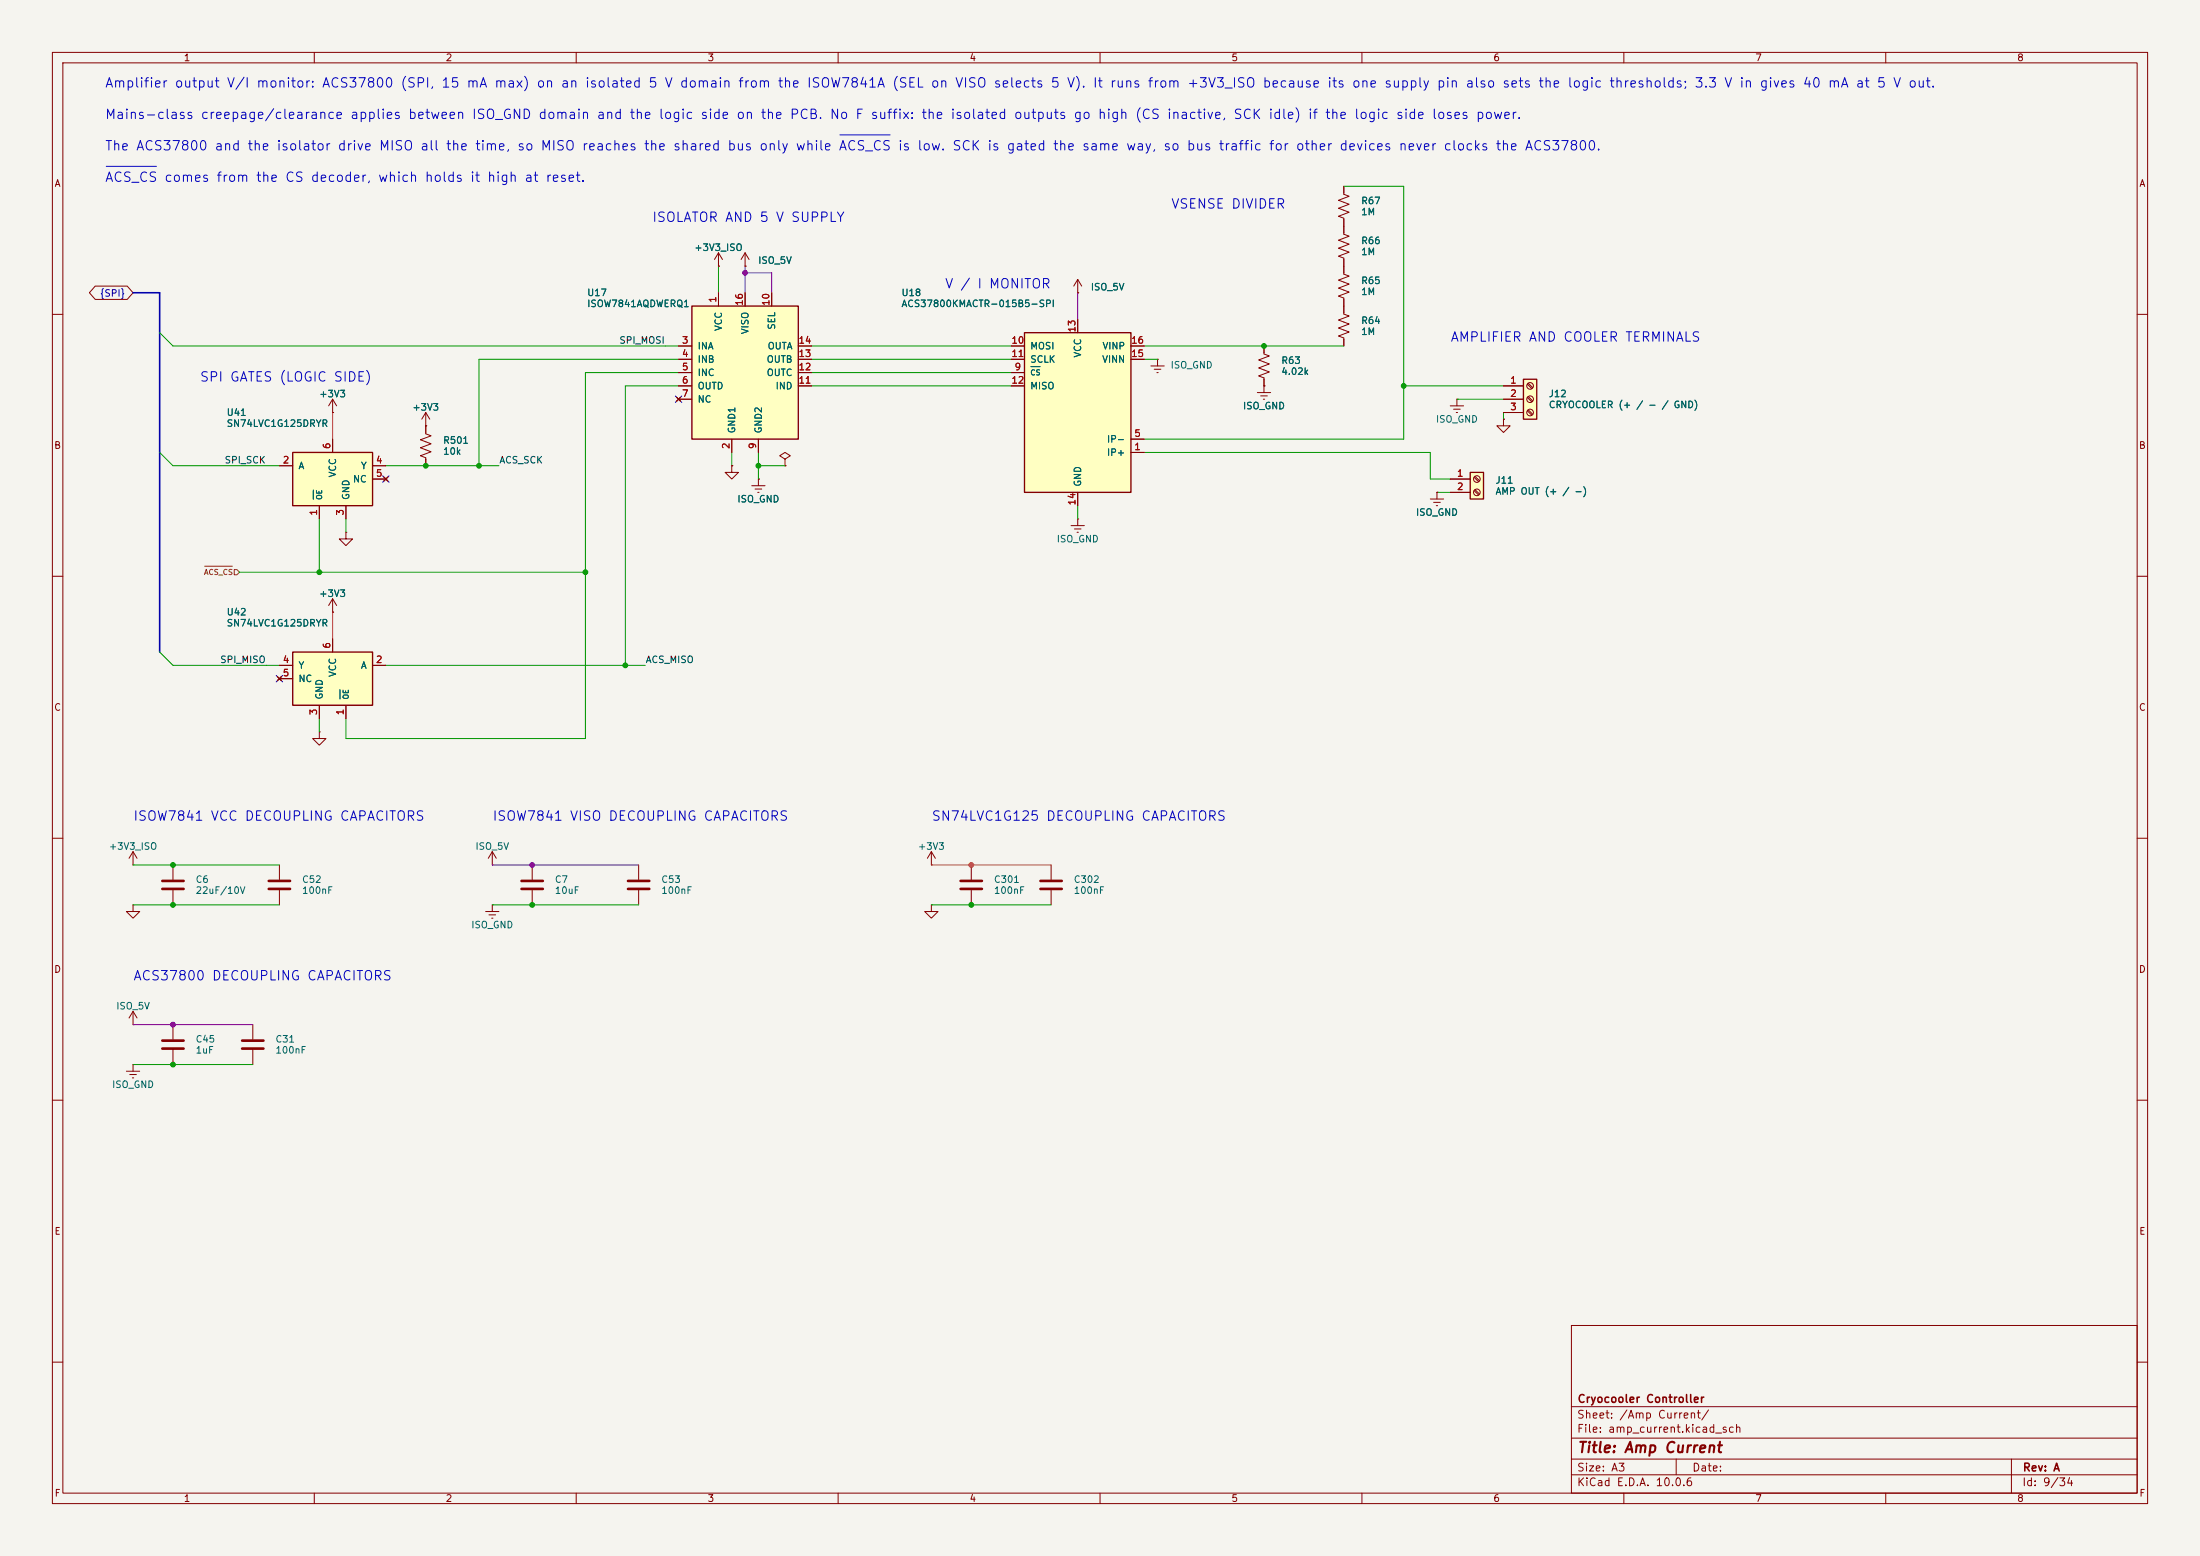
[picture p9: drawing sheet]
<svg xmlns="http://www.w3.org/2000/svg" width="420mm" height="297mm" viewBox="0 0 420 297" stroke-linecap="round" stroke-linejoin="round" font-family="sans-serif">
<path d="M0 0h420v297h-420z" fill="#f5f4ef" stroke="#f5f4ef" stroke-width=".19"/>
<g fill="none" stroke="#840000" stroke-width=".19">
<path d="M10 10h400v277h-400zM12 12h396v273h-396zM60 10v2M110 10v2M160 10v2M210 10v2M260 10v2M310 10v2M360 10v2M10 60h2M276.9 77.5h2.5M277.5 78.1h1.3"/>
<path d="M278 78.7h.3M278.1 76.2h.1M278.1 76.2v1.3M408 60h2M10 110h2M63.5 116.8h.1M63.5 114.3l-.8 1.3M63.5 114.3l.8 1.3M63.5 114.3v2.5M408 110h2M10 160h2M408 160h2"/>
<path d="M25.4 172.7v1.3h1.3l-1.3 1.3-1.3-1.3h1.3M25.4 172.7h.1M25.4 195.6h.1M25.4 193l-.8 1.3M25.4 193l.8 1.3M25.4 193v2.6M10 210h2M408 210h2M300 253h108v32h-108zM10 260h2M300 278.5h108M300 274.5h108"/>
<path d="M300 268.5h108M320 278.5v3M384 278.5v6.5M408 260h2M60 285v2M110 285v2M160 285v2M210 285v2M260 285v2M300 281.5h108M310 285v2M360 285v2"/>
</g>
<path d="M290.8 72.4h2.6v7.6h-2.6z" fill="#ffffc2"/>
<path d="M290.8 72.4h2.6v7.6h-2.6z" fill="none" stroke="#840000" stroke-width=".25"/>
<g fill="none" stroke="#840000" stroke-width=".19">
<path d="M287 73.7h3.8M287 76.2h3.8M287 78.7h3.8M291.6 73.3l.8 .9M291.6 75.9l.8 .8M291.6 78.4l.8 .8M291.7 73.2l.9 .8M291.7 75.7l.9 .8M291.7 78.2l.9 .9"/>
<circle cx="292.1" cy="78.7" r=".63"/>
<circle cx="292.1" cy="76.2" r=".63"/>
<circle cx="292.1" cy="73.7" r=".63"/>
</g>
<path d="M280.7 90.2h2.5v5.1h-2.5z" fill="#ffffc2"/>
<path d="M280.7 90.2h2.5v5.1h-2.5z" fill="none" stroke="#840000" stroke-width=".25"/>
<g fill="none" stroke="#840000" stroke-width=".19">
<path d="M256.5 50.8v1.5l1.1 .4-2.1 .8 2.1 .7-2.1 .8 2.1 .8-2.1 .7 1 .4v1.5M139.7 88.9v1.3h1.3l-1.3 1.2-1.3-1.2h1.3M139.7 88.9h.1M143.5 92.7h2.5M144.1 93.3h1.3M144.7 94h.2M144.8 91.4h.1M144.8 91.4v1.3M149.9 87.6l1-.6-1-.6-1.1 .6 1.1 .6v1.3M149.9 88.9h.1M276.9 91.4h3.8M276.9 94h3.8"/>
<path d="M281.4 91.1l.9 .8M281.4 93.6l.9 .9M281.6 90.9l.8 .9M281.6 93.5l.8 .8M61 139.7v1.3h1.2l-1.2 1.2-1.3-1.2h1.3M61 139.7h.1M25.4 165.1h.1M25.4 162.6l-.8 1.2M25.4 162.6l.8 1.2M25.4 162.6v2.5M33 165.1v2.8M33 169.9v2.8"/>
<path d="M92.7 174h2.5M93.3 174.6h1.3M93.9 175.3h.2M94 165.1h.1M94 172.7h.1M94 162.6l-.8 1.2M94 162.6l.7 1.2M94 162.6v2.5M94 172.7v1.3"/>
<circle cx="281.9" cy="94" r=".63"/>
<circle cx="281.9" cy="91.4" r=".63"/>
</g>
<path d="M31 168.1h4.1M31 169.7h4.1" fill="none" stroke="#840000" stroke-width=".51"/>
<path d="M55.9 86.4h15.2v10.1h-15.2z" fill="#ffffc2"/>
<path d="M55.9 86.4h15.2v10.1h-15.2z" fill="none" stroke="#840000" stroke-width=".25"/>
<g fill="none" stroke="#840000" stroke-width=".19">
<path d="M256.5 35.6v1.5l1.1 .4-2.1 .7 2.1 .8-2.1 .8 2.1 .7-2.1 .8 1 .4v3l1.1 .4-2.1 .7 2.1 .8-2.1 .8 2.1 .7-2.1 .8 1 .4v1.5M137.2 50.8h.1M137.2 48.3l-.8 1.2M137.2 48.3l.7 1.2M137.2 48.3v2.5M142.2 50.8h.1M142.2 48.3l-.7 1.2M142.2 48.3l.8 1.2M142.2 48.3v2.5M63.5 78.7h.1M63.5 76.2v2.5M63.5 76.2l-.8 1.3"/>
<path d="M63.5 76.2l.8 1.3M81.3 78.7v4.1l1 .4-2 .7 2 .8-2 .8 2 .7-2 .8 1 .4v1.5M81.3 78.7l-.8 1.3M81.3 78.7l.7 1.3M53.3 88.9h2.6M61 96.5v2.6M63.5 83.8v2.6M66 96.5v2.6M71.1 88.9h2.6M71.1 91.4h2.6M73.3 91.1l.7 .7M74 91.1l-.7 .7"/>
<path d="M81.3 81.3h.1M66 101.6v1.3h1.3l-1.3 1.2-1.2-1.2h1.2M66 101.6h.1M53.3 165.1v2.8M53.3 169.9v2.8M101.6 165.1v2.8M101.6 169.9v2.8M121.9 165.1v2.8M121.9 169.9v2.8M185.4 165.1v2.8M185.4 169.9v2.8M200.7 165.1v2.8"/>
<path d="M200.7 169.9v2.8"/>
</g>
<path d="M59.8 93.6v1.7" fill="none" stroke="#006464" stroke-width=".19"/>
<path d="M51.3 168.1h4.1M51.3 169.7h4.1M99.6 168.1h4M99.6 169.7h4M119.9 168.1h4.1M119.9 169.7h4.1M183.4 168.1h4.1M183.4 169.7h4.1M198.6 168.1h4.1M198.6 169.7h4.1" fill="none" stroke="#840000" stroke-width=".51"/>
<path d="M132.1 58.4h20.3v25.4h-20.3z" fill="#ffffc2"/>
<path d="M132.1 58.4h20.3v25.4h-20.3z" fill="none" stroke="#840000" stroke-width=".25"/>
<g fill="none" stroke="#840000" stroke-width=".19">
<path d="M137.2 55.9v2.5M142.2 55.9v2.5M147.3 55.9v2.5M129.2 75.8l.7 .8M129.5 66h2.6M129.5 68.6h2.6M129.5 71.1h2.6M129.5 73.7h2.6M129.5 76.2h2.6M129.9 75.8l-.7 .8M152.4 66h2.5M152.4 68.6h2.5"/>
<path d="M152.4 71.1h2.5M152.4 73.7h2.5M139.7 83.8v2.6M144.8 83.8v2.6M273 95.3h2.6M273.7 95.9h1.3M274.2 96.5h.2M274.3 94h.1M274.3 94v1.3M177.8 172.7v1.3h1.3l-1.3 1.3-1.3-1.3h1.3M177.8 172.7h.1M177.8 165.1h.1"/>
<path d="M177.8 162.6l-.8 1.2M177.8 162.6l.8 1.2M177.8 162.6v2.5"/>
</g>
<path d="M195.6 63.5h20.3v30.5h-20.3z" fill="#ffffc2"/>
<path d="M195.6 63.5h20.3v30.5h-20.3z" fill="none" stroke="#840000" stroke-width=".25"/>
<path d="M193 71.1h2.6M193 66h2.6M193 68.6h2.6M193 73.7h2.6M205.7 61v2.5M215.9 66h2.5M215.9 68.6h2.5M205.7 94v2.5M215.9 86.4h2.5M215.9 83.8h2.5" fill="none" stroke="#840000" stroke-width=".19"/>
<path d="M196.8 70h1.7" fill="none" stroke="#006464" stroke-width=".19"/>
<path d="M55.9 124.5h15.2v10.1h-15.2z" fill="#ffffc2"/>
<path d="M55.9 124.5h15.2v10.1h-15.2z" fill="none" stroke="#840000" stroke-width=".25"/>
<g fill="none" stroke="#840000" stroke-width=".19">
<path d="M256.5 35.6v1.2M18.2 54.6h6.1l1.1 1.3-1.1 1.3h-6.1l-1.1-1.3zM137.2 50.8h.1M137.2 55.9v2.5M142.2 50.8h.1M142.2 55.9v2.5M147.3 55.9v2.5M205.7 55.9h.1M205.7 53.3l-.7 1.3M205.7 53.3l.8 1.3M205.7 53.3v2.6M256.5 57.2v2.7l1.1 .4-2.1 .8 2.1 .7-2.1 .8 2.1 .8-2.1 .7 1 .4v1.5"/>
<path d="M256.5 41.9v2.6M256.5 49.5v2.6M63.5 78.7h.1M129.2 75.8l.7 .8M129.5 76.2h2.6M129.5 71.1h2.6M129.5 73.7h2.6M129.5 66h2.6M129.5 68.6h2.6M129.9 75.8l-.7 .8M152.4 71.1h2.5M152.4 73.7h2.5"/>
<path d="M152.4 66h2.5M152.4 68.6h2.5M193 71.1h2.6M193 73.7h2.6M193 66h2.6M193 68.6h2.6M205.7 61v2.5M215.9 66h2.5M215.9 68.6h2.5M219.7 69.9h2.5M220.3 70.5h1.3M220.9 71.1h.2"/>
<path d="M221 68.6h.1M221 68.6v1.3M240 74.9h2.6M240.7 75.6h1.2M241.2 76.2h.2M241.3 73.7h.1M241.3 66v1.6l1 .3-2 .8 2 .8-2 .7 2 .8-2 .8 1 .3v2.8M287 76.2h3.8M287 73.7h3.8M287 78.7h3.8M53.3 88.9h2.6M61 96.5v2.6"/>
<path d="M63.5 83.8v2.6M66 96.5v2.6M71.1 91.4h2.6M71.1 88.9h2.6M73.3 91.1l.7 .7M74 91.1l-.7 .7M81.3 81.3h.1M81.3 81.3v1.3M81.3 87.6v1.3M139.7 88.9h.1M139.7 83.8v2.6M144.8 91.4h.1"/>
<path d="M144.8 83.8v2.6M149.9 88.9h.1M205.7 99.1h.1M205.7 94v2.5M205.7 99.1v1.2M215.9 86.4h2.5M215.9 83.8h2.5M274.3 94h.1M276.9 91.4h3.8M276.9 94h3.8M287 80v1.3h1.3l-1.3 1.3-1.3-1.3h1.3M287 80h.1"/>
<path d="M63.5 116.8h.1M204.5 100.3h2.5M205.1 101h1.3M205.6 101.6h.3M53 129.2l.7 .7M53.3 127h2.6M53.3 129.5h2.6M53.7 129.2l-.7 .7M61 134.6v2.6M63.5 121.9v2.6M66 134.6v2.6M71.1 127h2.6"/>
<path d="M33 195.6v2.8M48.3 195.6v2.8M24.1 204.5h2.6M24.8 205.1h1.2M25.3 205.7h.2M25.4 203.2h.1M25.4 203.2v1.3M33 200.4v2.8M48.3 200.4v2.8"/>
</g>
<path d="M196.8 70h1.7M59.8 93.6v1.7M64.9 131.7v1.7" fill="none" stroke="#006464" stroke-width=".19"/>
<path d="M31 198.6h4.1M46.2 198.6h4.1M31 200.2h4.1M46.2 200.2h4.1" fill="none" stroke="#840000" stroke-width=".51"/>
<path d="M39 108.1h5.4M44.7 108.7h.5l.5 .5-.5 .5h-.5z" fill="none" stroke="#725600" stroke-width=".19"/>
<path d="M25.4 55.9h5.1v68.6" fill="none" stroke="#000084" stroke-width=".3"/>
<g fill="none" stroke="#009600" stroke-width=".19">
<path d="M256.5 35.6h11.5v48.2h-49.6M137.2 50.8v5.1M30.5 63.5l2.5 2.5h96.5M129.5 73.7h-10.1v53.3M129.5 71.1h-17.7v69.9h-45.8v-3.8M129.5 68.6h-38.1v20.3M154.9 73.7h38.1M154.9 71.1h38.1M154.9 68.6h38.1M154.9 66h38.1M218.4 68.6h2.6M218.4 66h38.1"/>
<path d="M268 73.7h19M278.1 76.2h8.9M287 78.7v1.3M30.5 86.4l2.5 2.5h20.3M61 99.1v10.1M66 99.1v2.5M73.7 88.9h21.5M139.7 86.4v2.5M144.8 88.9h5.1M144.8 86.4v5M205.7 96.5v2.6M218.4 86.4h54.6v5h3.9"/>
<path d="M274.3 94h2.6M45.7 109.2h66.1M30.5 124.5l2.5 2.5h20.3M61 137.2v2.5M73.7 127h49.5M25.4 172.7h27.9M25.4 165.1h27.9M94 172.7h27.9M177.8 172.7h22.9M25.4 203.2h22.9"/>
</g>
<path d="M63.5 78.7v5.1M63.5 116.8v5.1M177.8 165.1h22.9" fill="none" stroke="#d76e00" stroke-width=".19"/>
<path d="M142.2 50.8v5.1M142.2 52.1h5.1v3.8M205.7 55.9v5.1M94 165.1h27.9M25.4 195.6h22.9" fill="none" stroke="#8200aa" stroke-width=".19"/>
<path d="M128.9 75.6l1.2 1.2M130.1 75.6l-1.2 1.2M73.1 90.8l1.2 1.2M74.3 90.8l-1.2 1.2M52.7 128.9l1.2 1.2M53.9 128.9l-1.2 1.2" fill="none" stroke="#000084" stroke-width=".19"/>
<path d="M20.3 31.8h9.6M160.3 25.8h9.6" fill="none" stroke="#0000c2" stroke-width=".19"/>
<g fill="#8200aa" stroke="#8200aa" stroke-width=".19">
<circle cx="142.2" cy="52.1" r=".46"/>
<circle cx="33" cy="195.6" r=".46"/>
<circle cx="101.6" cy="165.1" r=".46"/>
</g>
<g fill="#009600" stroke="#009600" stroke-width=".19">
<circle cx="81.3" cy="88.9" r=".46"/>
<circle cx="144.8" cy="88.9" r=".46"/>
<circle cx="111.8" cy="109.2" r=".46"/>
<circle cx="61" cy="109.2" r=".46"/>
<circle cx="91.4" cy="88.9" r=".46"/>
<circle cx="119.4" cy="127" r=".46"/>
<circle cx="33" cy="165.1" r=".46"/>
<circle cx="33" cy="172.7" r=".46"/>
<circle cx="33" cy="203.2" r=".46"/>
<circle cx="241.3" cy="66" r=".46"/>
<circle cx="268" cy="73.7" r=".46"/>
<circle cx="185.4" cy="172.7" r=".46"/>
<circle cx="101.6" cy="172.7" r=".46"/>
</g>
<circle cx="185.4" cy="165.1" r=".46" fill="#d76e00" stroke="#d76e00" stroke-width=".19"/>
<text font-size="2" fill="#840000" x="301" y="277.8">Title: Amp Current</text>
<g font-size="1.8" fill="#0000c2">
<text x="19.9" y="17.2">Amplifier output V/I monitor: ACS37800 (SPI, 15 mA max) on an isolated 5 V domain from the ISOW7841A (SEL on VISO selects 5 V). It runs from +3V3_ISO because its one supply pin also sets the logic thresholds; 3.3 V in gives 40 mA at 5 V out.</text>
<text x="19.9" y="23.2">Mains-class creepage/clearance applies between ISO_GND domain and the logic side on the PCB. No F suffix: the isolated outputs go high (CS inactive, SCK idle) if the logic side loses power.</text>
<text x="19.9" y="29.2">The ACS37800 and the isolator drive MISO all the time, so MISO reaches the shared bus only while ACS_CS is low. SCK is gated the same way, so bus traffic for other devices never clocks the ACS37800.</text>
<text x="19.9" y="35.2">ACS_CS comes from the CS decoder, which holds it high at reset.</text>
<text x="223.4" y="40.3">VSENSE DIVIDER</text>
<text x="124.4" y="42.8">ISOLATOR AND 5 V SUPPLY</text>
<text x="180.3" y="55.5">V / I MONITOR</text>
<text x="276.8" y="65.7">AMPLIFIER AND COOLER TERMINALS</text>
<text x="38" y="73.3">SPI GATES (LOGIC SIDE)</text>
<text x="25.3" y="157.1">ISOW7841 VCC DECOUPLING CAPACITORS</text>
<text x="93.9" y="157.1">ISOW7841 VISO DECOUPLING CAPACITORS</text>
<text x="177.7" y="157.1">SN74LVC1G125 DECOUPLING CAPACITORS</text>
<text x="25.3" y="187.6">ACS37800 DECOUPLING CAPACITORS</text>
</g>
<g font-size="1.5" fill="#840000">
<text x="301" y="268.1">Cryocooler Controller</text>
<text x="300.9" y="273.8">File: amp_current.kicad_sch</text>
<text x="300.9" y="271.1">Sheet: /Amp Current/</text>
<text x="300.9" y="281.2">Size: A3</text>
<text x="322.9" y="281.2">Date:</text>
<text x="386" y="281.2">Rev: A</text>
<text x="300.9" y="284">KiCad E.D.A. 10.0.6</text>
<text x="385.9" y="284">Id: 9/34</text>
</g>
<g font-size="1.3" fill="#840000">
<text x="35" y="12">1</text>
<text x="85" y="12">2</text>
<text x="135" y="12">3</text>
<text x="185" y="12">4</text>
<text x="235" y="12">5</text>
<text x="285" y="12">6</text>
<text x="335" y="12">7</text>
<text x="385" y="12">8</text>
<text x="10.3" y="36">A</text>
<text x="408.3" y="36">A</text>
<text x="10.2" y="86">B</text>
<text x="408.2" y="86">B</text>
<text x="10.2" y="136">C</text>
<text x="408.2" y="136">C</text>
<text x="10.2" y="186">D</text>
<text x="408.2" y="186">D</text>
<text x="10.3" y="236">E</text>
<text x="408.3" y="236">E</text>
<text x="10.3" y="286">F</text>
<text x="35" y="287">1</text>
<text x="85" y="287">2</text>
<text x="135" y="287">3</text>
<text x="185" y="287">4</text>
<text x="235" y="287">5</text>
<text x="285" y="287">6</text>
<text x="335" y="287">7</text>
<text x="385" y="287">8</text>
<text x="408.3" y="286">F</text>
</g>
<g font-size="1.3" fill="#006464">
<text x="259.7" y="39.3">R67</text>
<text x="259.7" y="41.4">1M</text>
<text x="259.7" y="46.9">R66</text>
<text x="132.4" y="48.2">+3V3_ISO</text>
<text x="144.6" y="50.7">ISO_5V</text>
<text x="259.7" y="49">1M</text>
<text x="112" y="56.8">U17</text>
<text x="112" y="58.9">ISOW7841AQDWERQ1</text>
<text x="172" y="56.8">U18</text>
<text x="172" y="58.9">ACS37800KMACTR-015B5-SPI</text>
<text x="208.1" y="55.7">ISO_5V</text>
<text x="259.7" y="54.5">R65</text>
<text x="259.7" y="56.6">1M</text>
<text x="138.1" y="63.3" transform="rotate(-90 138.1 63.3)">VCC</text>
<text x="143.2" y="63.9" transform="rotate(-90 143.2 63.9)">VISO</text>
<text x="148.3" y="63" transform="rotate(-90 148.3 63)">SEL</text>
<text x="259.7" y="62.1">R64</text>
<text x="259.7" y="64.2">1M</text>
<text x="133.1" y="67">INA</text>
<text x="133.1" y="69.5">INB</text>
<text x="146.3" y="69.5">OUTB</text>
<text x="146.4" y="67">OUTA</text>
<text x="196.6" y="67">MOSI</text>
<text x="196.6" y="69.5">SCLK</text>
<text x="206.7" y="68.4" transform="rotate(-90 206.7 68.4)">VCC</text>
<text x="210.3" y="69.5">VINN</text>
<text x="210.4" y="67">VINP</text>
<text x="223.4" y="70.6">ISO_GND</text>
<text x="244.5" y="69.8">R63</text>
<text x="244.5" y="71.9">4.02k</text>
<text x="60.8" y="76.1">+3V3</text>
<text x="133.1" y="72.1">INC</text>
<text x="133.1" y="74.6">OUTD</text>
<text x="133.1" y="77.2">NC</text>
<text x="146.3" y="72.1">OUTC</text>
<text x="148" y="74.6">IND</text>
<text x="196.6" y="74.6">MISO</text>
<text x="295.6" y="76.1">J12</text>
<text x="43.2" y="79.7">U41</text>
<text x="43.2" y="81.8">SN74LVC1G125DRYR</text>
<text x="78.6" y="78.7">+3V3</text>
<text x="140.7" y="82.8" transform="rotate(-90 140.7 82.8)">GND1</text>
<text x="145.7" y="82.8" transform="rotate(-90 145.7 82.8)">GND2</text>
<text x="237.2" y="78.4">ISO_GND</text>
<text x="274" y="81">ISO_GND</text>
<text x="295.6" y="78.2">CRYOCOOLER (+ / - / GND)</text>
<text x="56.9" y="89.9">A</text>
<text x="68.8" y="89.9">Y</text>
<text x="84.5" y="85">R501</text>
<text x="84.5" y="87.1">10k</text>
<text x="211.2" y="87.3">IP+</text>
<text x="211.2" y="84.8">IP-</text>
<text x="64.5" y="91.2" transform="rotate(-90 64.5 91.2)">VCC</text>
<text x="67" y="95.5" transform="rotate(-90 67 95.5)">GND</text>
<text x="67.3" y="92.4">NC</text>
<text x="206.7" y="93" transform="rotate(-90 206.7 93)">GND</text>
<text x="285.4" y="92.6">J11</text>
<text x="285.4" y="94.7">AMP OUT (+ / -)</text>
<text x="140.7" y="96.2">ISO_GND</text>
<text x="270.2" y="98.8">ISO_GND</text>
<text x="201.6" y="103.8">ISO_GND</text>
<text x="43.2" y="117.8">U42</text>
<text x="43.2" y="119.9">SN74LVC1G125DRYR</text>
<text x="60.8" y="114.2">+3V3</text>
<text x="56.9" y="128">Y</text>
<text x="56.9" y="130.5">NC</text>
<text x="64.5" y="129.3" transform="rotate(-90 64.5 129.3)">VCC</text>
<text x="68.8" y="128">A</text>
<text x="61.9" y="133.6" transform="rotate(-90 61.9 133.6)">GND</text>
<text x="20.7" y="162.5">+3V3_ISO</text>
<text x="90.6" y="162.5">ISO_5V</text>
<text x="175.1" y="162.5">+3V3</text>
<text x="37.2" y="168.8">C6</text>
<text x="37.2" y="170.9">22uF/10V</text>
<text x="57.6" y="168.8">C52</text>
<text x="57.6" y="170.9">100nF</text>
<text x="105.8" y="168.8">C7</text>
<text x="105.8" y="170.9">10uF</text>
<text x="126.1" y="168.8">C53</text>
<text x="126.1" y="170.9">100nF</text>
<text x="189.6" y="168.8">C301</text>
<text x="189.6" y="170.9">100nF</text>
<text x="204.9" y="168.8">C302</text>
<text x="204.9" y="170.9">100nF</text>
<text x="89.9" y="177.5">ISO_GND</text>
<text x="22.1" y="193">ISO_5V</text>
<text x="37.2" y="199.3">C45</text>
<text x="37.2" y="201.4">1uF</text>
<text x="52.5" y="199.3">C31</text>
<text x="52.5" y="201.4">100nF</text>
<text x="21.3" y="208">ISO_GND</text>
</g>
<text font-size="1.3" fill="#000084" x="19" y="56.9">{SPI}</text>
<g font-size="1.3" fill="#a90000">
<text x="137" y="57.9" transform="rotate(-90 137 57.9)">1</text>
<text x="142.1" y="58.5" transform="rotate(-90 142.1 58.5)">16</text>
<text x="147.2" y="58.5" transform="rotate(-90 147.2 58.5)">10</text>
<text x="130.1" y="65.9">3</text>
<text x="152.3" y="65.9">14</text>
<text x="193" y="65.9">10</text>
<text x="205.6" y="63.6" transform="rotate(-90 205.6 63.6)">13</text>
<text x="215.8" y="65.9">16</text>
<text x="130.1" y="68.4">4</text>
<text x="130.1" y="71">5</text>
<text x="152.3" y="71">12</text>
<text x="152.3" y="68.4">13</text>
<text x="193" y="68.4">11</text>
<text x="193.6" y="71">9</text>
<text x="215.8" y="68.4">15</text>
<text x="130.1" y="73.5">6</text>
<text x="130.1" y="76.1">7</text>
<text x="152.3" y="73.5">11</text>
<text x="193" y="73.5">12</text>
<text x="288.2" y="73.5">1</text>
<text x="288.2" y="76.1">2</text>
<text x="216.4" y="83.7">5</text>
<text x="288.2" y="78.6">3</text>
<text x="53.9" y="88.8">2</text>
<text x="63.4" y="85.8" transform="rotate(-90 63.4 85.8)">6</text>
<text x="71.7" y="88.8">4</text>
<text x="139.6" y="85.8" transform="rotate(-90 139.6 85.8)">2</text>
<text x="144.6" y="85.8" transform="rotate(-90 144.6 85.8)">9</text>
<text x="216.4" y="86.2">1</text>
<text x="71.7" y="91.3">5</text>
<text x="278" y="91.3">1</text>
<text x="278" y="93.8">2</text>
<text x="60.8" y="98.5" transform="rotate(-90 60.8 98.5)">1</text>
<text x="65.9" y="98.5" transform="rotate(-90 65.9 98.5)">3</text>
<text x="205.6" y="96.6" transform="rotate(-90 205.6 96.6)">14</text>
<text x="63.4" y="123.9" transform="rotate(-90 63.4 123.9)">6</text>
<text x="53.9" y="126.9">4</text>
<text x="53.9" y="129.4">5</text>
<text x="71.7" y="126.9">2</text>
<text x="60.8" y="136.6" transform="rotate(-90 60.8 136.6)">3</text>
<text x="65.9" y="136.6" transform="rotate(-90 65.9 136.6)">1</text>
</g>
<g font-size="1.3" fill="#0f0f0f">
<text x="118.1" y="65.9">SPI_MOSI</text>
<text x="42.8" y="88.8">SPI_SCK</text>
<text x="95.2" y="88.8">ACS_SCK</text>
<text x="41.9" y="126.9">SPI_MISO</text>
<text x="123.2" y="126.9">ACS_MISO</text>
</g>
<g font-size="1" fill="#006464">
<text x="196.6" y="71.9">CS</text>
<text x="61.7" y="95.5" transform="rotate(-90 61.7 95.5)">OE</text>
<text x="66.8" y="133.6" transform="rotate(-90 66.8 133.6)">OE</text>
</g>
<text font-size="1" fill="#725600" x="38.8" y="110">ACS_CS</text>
</svg>
